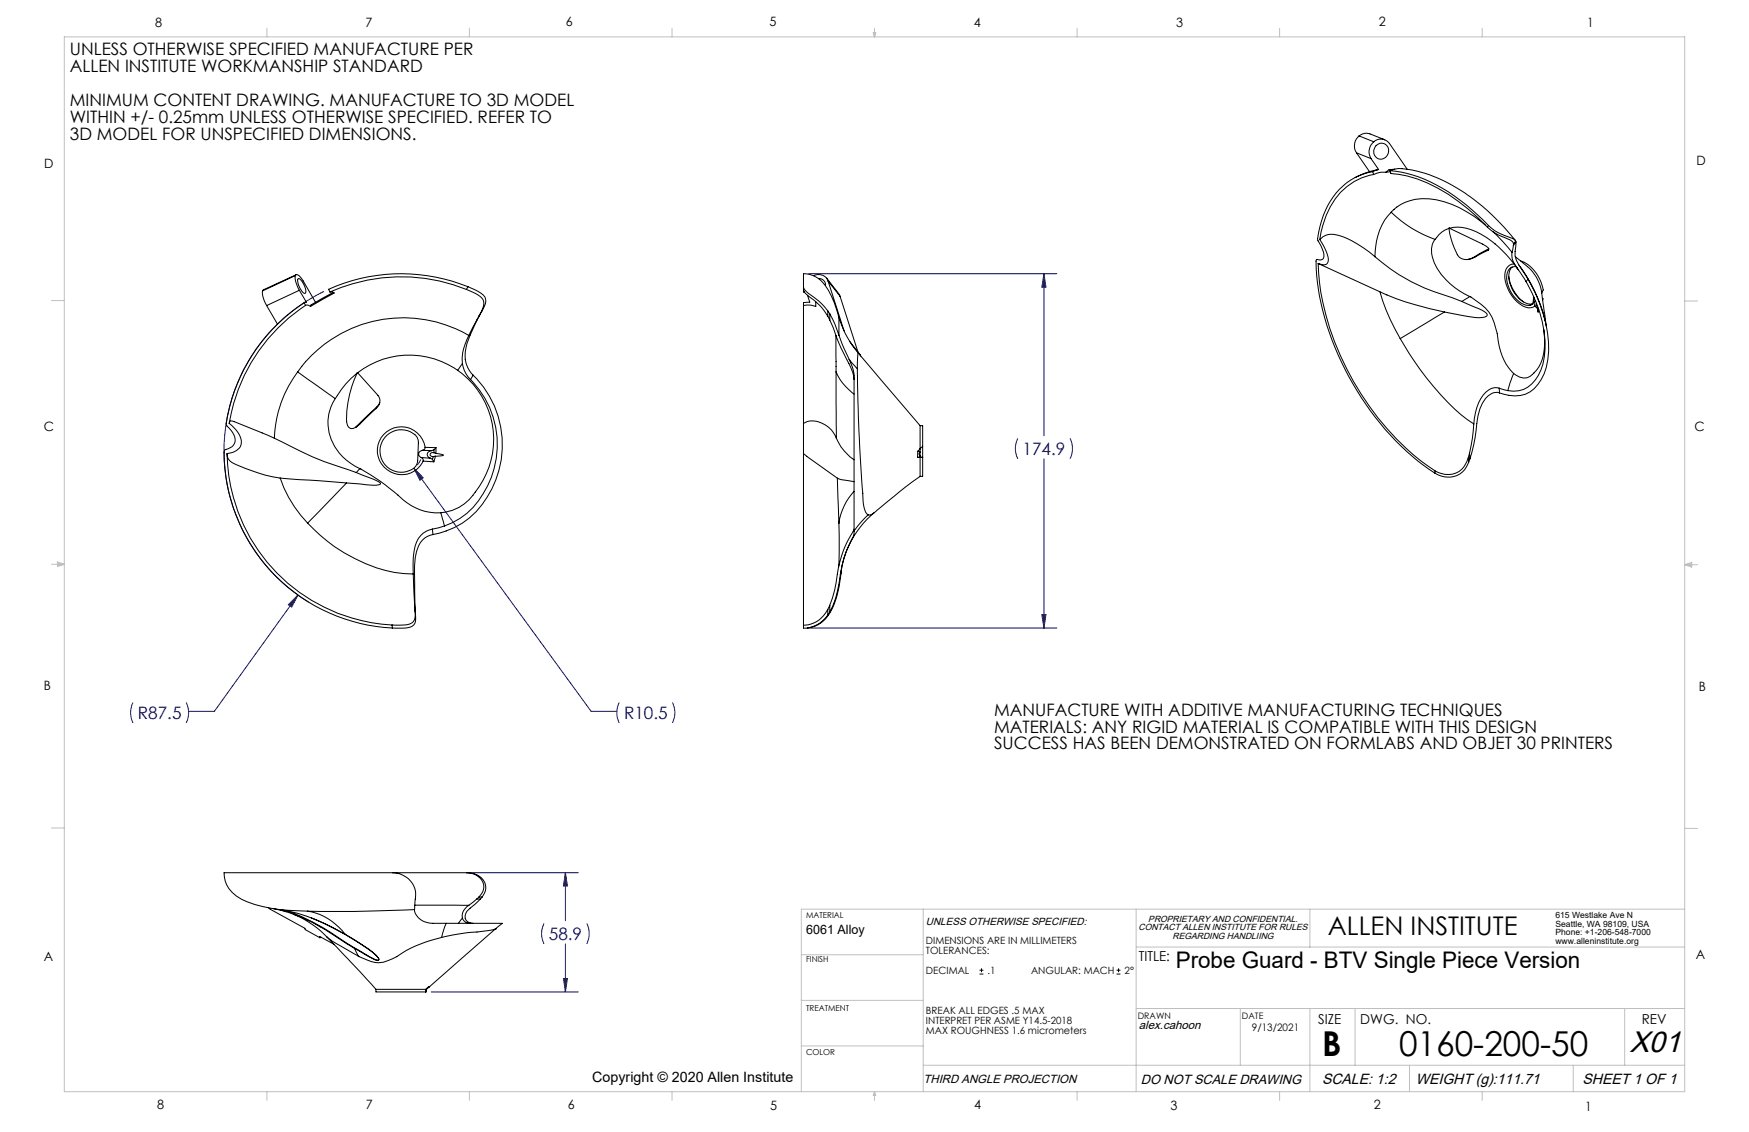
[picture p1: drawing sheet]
<svg xmlns="http://www.w3.org/2000/svg" width="432mm" height="279mm" viewBox="0 0 432 279" stroke-linecap="round" stroke-linejoin="round" font-family="sans-serif">
<path d="M241.8 239.5h1M242.3 239v1M275.7 239.5h.9M276.2 239v1M241.8 240.4h1M275.7 240.4h.9" fill="none" stroke="#000" stroke-width=".25"/>
<g fill="none" stroke="#000080" stroke-width=".25">
<path d="M80 71.9a43.8 43.8 0 0 0-3.8 76.7M199.6 67.6h61.3M257.7 67.6v40M257.7 67.6l.5 3.3h-1zM102.2 115.6l2.3 2.3-.8 .6zM102.2 115.6l43.7 60h6.4M103.9 113.3l-.9 1.5M251.3 108.2l-.3 .6a5.6 5.6 0 0 0 .3 4.4M257.7 113.2v41.8M264.2 108.2a5.6 5.6 0 0 1 0 5M73.6 146.9l-1.6 2.9-.8-.5zM73.6 146.9l-20.7 28.7h-6.3"/>
<path d="M199.6 155h61.3M257.2 151.7h1l-.5 3.3zM32.8 173.4l-.3 1-.3 1.4 .3 1.6 .3 1M46 173.4l.4 1 .2 1.4-.2 1.6-.4 1M152.9 173.4a5.6 5.6 0 0 0 0 5M166 173.4l.4 1a5.5 5.5 0 0 1-.4 4M116.4 215.4h26.4M139.6 215.4v11.9M139.6 215.4l.5 3.3h-1zM134.3 227.9l-.4 1a5.6 5.6 0 0 0 .4 4.1M139.6 233v11.8M144.9 227.9l.2 .7a5.8 5.8 0 0 1-.2 4.4"/>
<path d="M106.5 244.8h36.3M139.1 241.5h1l-.5 3.3z"/>
</g>
<g fill="none" stroke="#c0c0c0" stroke-width=".25">
<path d="M15.9 9.1h400v260.4h-400zM65.9 6.9v2.2M115.9 6.9v2.2M165.9 6.9v2.2M215.6 8h.6l-.3 1.1zM215.7 8l.2 1.1M215.9 6.9v2.2M216 8l-.1 1.1M265.9 6.9v2.2M315.9 6.9v2.2M365.9 6.9v2.2M12.7 74.2h3.2"/>
<path d="M415.9 74.3h3.2M12.7 139.3h3.2M14.2 139.1l1.7 .2M14.2 138.7l1.7 .6-1.7 .5zM15.9 139.3l-1.7 .3M415.9 139.4h3.2M415.9 139.4l1.8-.6v1.2zM415.9 139.4l1.8 .3M417.7 139.2l-1.8 .2M12.7 204.4h3.2M415.9 204.5h3.2M197.8 235.7h30.1"/>
<path d="M227.9 224.4v45.1M280.5 224.4v45.1M280.5 233.8h135.4M323.4 224.4v9.4M415.9 224.4h-218.1v45.1M197.8 246.9h30.1M197.8 258.2h30.1M280.5 248.9h135.4M306.2 248.9v14M323.4 248.9v20.6M334.5 248.9v14M401.1 248.9v14"/>
<path d="M65.9 269.5v2.1M115.9 269.5v2.1M165.9 269.5v2.1M215.9 269.5v2.1M215.9 269.5l.3 .8h-.6zM227.9 262.9h188M265.9 269.5v2.1M315.9 269.5v2.1M348 262.9v6.6M365.9 269.5v2.1M388.4 262.9v6.6"/>
</g>
<path d="M73.6 146.9l-2.4 2.4 .8 .5zM102.2 115.6l1.5 2.9 .8-.6zM257.7 67.6l.5 3.3h-1zM257.2 151.7h1l-.5 3.3zM139.6 215.4l.5 3.3h-1zM139.1 241.5h1l-.5 3.3z" fill="#000080"/>
<g fill="none" stroke="#000" stroke-width=".25">
<path d="M334.9 37.7l3.6 1.5M334.9 37.7l3.2 4.7M335.5 33.5a3.2 3.2 0 0 0-.6 4.2M335.5 33.5l.5-.2a2.6 2.6 0 0 1 2.2-.2l3.7 1.4M335.5 33.5l3.7 1.5M338.5 39.2l1.9 2.6M339.2 35a2.62 2.62 0 0 1 3.8 .4l4.4 6.4M339.2 35a3.2 3.2 0 0 0-.7 4.2M339.7 35.9a1.85 1.85 0 0 1 2.7 0 1.85 1.85 0 0 1 0 2.6 1.86 1.86 0 0 1-2.8 .2 1.86 1.86 0 0 1 .1-2.8zM325.8 59.1a4.2 4.2 0 0 1 4.7-1 24.6 24.6 0 0 1 8.9 5.3M325.8 59.1a8.6 8.6 0 0 1 2.1 5.5l-.3 .5-.5 .2-1.7-.3M338.9 42.4a16.3 16.3 0 0 0-12.7 12.2l-.7 2.8-.2 1.9a5.9 5.9 0 0 1 1.4 4.5l-.7 .4-1-.1a54.2 54.2 0 0 0 5.4 23.5 68.9 68.9 0 0 0 22.5 28.3l1.4 .9"/>
<path d="M338.9 42.4l.2 .7M339.1 43.1a15.5 15.5 0 0 0-11.7 10.1l-.8 2.4-.8 3.5M340.4 41.8l-3.3 .9-2.5 1.1M340.4 41.8l-1.5 .6M342.2 42.5h-1.3l-1.8 .6M343.2 42.1a10.6 10.6 0 0 1 6.9 .2 45.7 45.7 0 0 1 22.9 15.7l1.1 1.3M343.2 42.1l.2 .7a33.9 33.9 0 0 1 19.1 8.8l4.7 4.5M343.2 42.1a35.6 35.6 0 0 1 20.1 9.6l4.2 4M343.3 42.4l-1.1 .1M343.5 52.4a10.6 10.6 0 0 1 9.3-3.3 25.5 25.5 0 0 1 13.8 6.4M343.5 52.4a15.1 15.1 0 0 0-4.1 11M343.5 52.4a29.4 29.4 0 0 0 10.8 6.7"/>
<path d="M344.3 41.8l-1.4 .1-.7 .6M354.3 59.1a5.4 5.4 0 0 0-.2 5.7 17.8 17.8 0 0 0 8.8 8.4M357.8 56.4a6.3 6.3 0 0 0-3.5 2.7M357.8 56.4a16.3 16.3 0 0 0 2.5 7.1 3.5 3.5 0 0 0 4.1-.2M357.9 56.3a11.3 11.3 0 0 1 9.1 2.3 29.9 29.9 0 0 1 7.5 7.5M357.9 56.3l8.1 4 1.5 .9 .1 .4-.3 .2M357.9 56.3l-.1 .1M367.2 56.1a20.3 20.3 0 0 0 5.9 3.3l.5 .4 .1 .5M367.5 55.7a16.1 16.1 0 0 0 6.2 3.3l.5 .5M367.5 55.7l-.3 .4M368.7 57.2l4.6 5.1M374.2 59.5l.1 .2"/>
<path d="M374.2 59.5l-.5 .8M374.3 59.7v.5a6.3 6.3 0 0 0 1.2 5.9l1.7 2.8M374.3 59.7l-.7 .9M64.8 71.8a5.3 5.3 0 0 0 1 3.6M65.8 75.4l2.7 4.6M72.9 68l.4-.2 1 .8 3.6 6M72.9 68a5.3 5.3 0 0 0 1 3.6M72.9 68l-8.1 3.8M73.1 67.8l-8.1 3.7-.2 .3M73.7 68.8a3.7 3.7 0 0 1 1.7 3.6 1.98 1.98 0 0 1-1.5-1.7l-.4-1.4zM73.9 71.6l1.7 3-.5 .1M73.9 71.6l-8.1 3.8"/>
<path d="M75.1 74.7a43.6 43.6 0 0 0-19.3 30.1 7.2 7.2 0 0 1 2.3 3.9 2.64 2.64 0 0 1-2.5 2.3l-.2 .4a43.7 43.7 0 0 0 41.5 43.6M75.1 74.7l.3 .7M75.4 75.4a43.2 43.2 0 0 0-18.8 29.1M75.4 75.4l.7-.1 .6 .3M81.5 72.1h.7l.3 .2-5.8 3.3M82.3 72.2l-5.5 3-.1 .4M115.1 71.4l2.9 1.4a2.54 2.54 0 0 1 .9 4l-.6 1.2M115.1 71.4a43.1 43.1 0 0 0-33.6 .7M115.5 70.8a43.8 43.8 0 0 0-34.4 .6l.4 .7M115.5 70.8l1.8 .7a4.5 4.5 0 0 1 2.6 2.3 3.9 3.9 0 0 1-.9 2.9l-.7 1.3M115.5 70.8l-.4 .6M118.3 78l-2.6 4.8"/>
<path d="M118.6 77.5l-.7 1.2a28.1 28.1 0 0 0-3 8.2 6.7 6.7 0 0 0 1.9 5.7M198.4 70.8v-3.2a6.6 6.6 0 0 1 6.1 4.1 26.2 26.2 0 0 1 2.6 6.5M198.4 70.8a4.7 4.7 0 0 0 2.5 2.5l1.9 1.7 1.6 1.7M198.4 71.4a4.2 4.2 0 0 0 2.4 2.5l2.2 2.2 1.4 1.9M198.4 75.4v29.1M198.4 70.8v1.3h.2M199.4 72.9l.5 1.7-1.5 .1v.7M200.9 68a2.57 2.57 0 0 1 3.5 1.4M201.4 74.5v1.1l-1.2-.3-1.8 .1M202.1 68.8a1.58 1.58 0 0 1 1.7 1.7M204.1 68.7l3.3 4.4M204.4 76.7l.5 .8"/>
<path d="M204.4 78l.5 1M204.4 76.7v1.3M204.4 69.4l4 12.3M204.4 69.4l3 3.7M204.9 77.5l1.2 2.5 1 2.7M204.9 79l.8 1.9a52.8 52.8 0 0 0 4.3 9.7l.6 1.6 .3 1.5M204.9 77.5v1.5M207.1 78.2a22.7 22.7 0 0 0 4.8 9M207.1 78.2v4.5M207.4 73.1l4.4 13.8M325.4 65a64.7 64.7 0 0 0 12.7 35.3 59.8 59.8 0 0 0 16.1 15.9M325.4 65l.2 .1"/>
<path d="M325.5 65.1l16.9 7.7M339.4 63.4a47.3 47.3 0 0 0 19.2 10.1l2.3 .9M340.7 72a47.5 47.5 0 0 0 5 11.6M342.4 72.8l.2 .1a70.1 70.1 0 0 0 14 4.1M356.6 77l-10.9 6.6M360.9 74.4l5 2.2a1.7 1.7 0 0 1 1.3 1.1l-.2 .4a4.3 4.3 0 0 1-2.7 .3l-7.7-1.4M362.9 73.2l.3 .1a14.6 14.6 0 0 1 5.1 5 27.2 27.2 0 0 1 1.8 7.2 12.3 12.3 0 0 0 3.6 6.7M362.9 73.2l-2 1.2M364 63.4l-1.8 .7M364.4 63.3l-.4 .1M367.3 61.8l-2.9 1.5M367.5 61.6l-.2 .2"/>
<path d="M367.6 61.4l-3.6 2M372.5 68.3a9.6 9.6 0 0 0 3.6 6.2M373.3 62.3l-.1 .5a4.7 4.7 0 0 0 1.2 3.2M373.3 65.9a4.4 4.4 0 0 0-.1 5.1 6.3 6.3 0 0 0 4.7 4.1l.4-.1M373.6 60.6l-.3 1.7M373.7 60.3l-.1 .3M373.8 65.2a2.35 2.35 0 0 0-2.3 2.6 9 9 0 0 0 5.2 8 2.33 2.33 0 0 0 2.3-.3M374.1 63.3l1.1 .9a11.8 11.8 0 0 1 5.6 9.7l1 6.6M374.3 65.8a2.07 2.07 0 0 0-2.3 2.5 7.6 7.6 0 0 0 4.9 7.1l.9-.1M374.4 66l2.4 3.5M374.4 66l.1 .1M374.5 66.1l.4 .5"/>
<path d="M375.3 65.8a37.6 37.6 0 0 1 6.2 13.4M375.5 64.4a9.2 9.2 0 0 1 5.5 7.2l-.4 .8M376.8 69.5a30.8 30.8 0 0 1 4.5 18.5 10 10 0 0 1-5.2 8.1l-2.5 .5-1.3-.2M377.2 68.9a34.9 34.9 0 0 1 5.1 17.8 12.4 12.4 0 0 1-4.5 10 8.6 8.6 0 0 1-7.6 .3M377.2 68.9l-.4 .6M378.2 75.1l-.4 .2M378.6 73.1v1.1a1.1 1.1 0 0 1-.8 1.1M378.7 73.4v1.4M379.1 74.4h-.2a.9 .9 0 0 0 .4 1.4l.3 .5M379.3 74.9l-.1 .2 .4 .6M379.6 76.3l.1 .7M379.7 76.4v.6"/>
<path d="M379.7 76l-.1 .3M379.9 76.4l-.2 .6M380.8 73.7l.1 .1M380.9 73.8h-.1M380.9 73.8v.2M73.5 91.8a28.8 28.8 0 0 0-5.8 16.4M73.5 91.8l9.3 6.6M82.8 98.4a11.5 11.5 0 0 0 3.8 16l2.3 1.3M88.2 92.1a22.1 22.1 0 0 0-5.4 6.3M88.2 92.1a26.3 26.3 0 0 0-2.6 12.1 1.47 1.47 0 0 0 1.3 1.6 3.5 3.5 0 0 0 2.1-1.3M88.3 92l5 5.6a2.3 2.3 0 0 1-.5 3.3M88.3 92l-.1 .1"/>
<path d="M93.8 99.4l-.8 1.1M113 91.4a20.9 20.9 0 0 1 1.7 33 10.6 10.6 0 0 1-5.9 2.1M113 91.4a20.9 20.9 0 0 0-24.7 .6M114.2 89.7l-1.2 1.7M114.2 89.7a6.9 6.9 0 0 0 2 4M115.7 82.8a32.1 32.1 0 0 0-42.2 9M115.7 82.8l-.4 1.1a11.6 11.6 0 0 0-1.1 5.8M116.2 93.7a22.8 22.8 0 0 1-.9 33l-3.6 2.3-2 .8M116.8 92.6a24 24 0 0 1-2.6 36.5 21.3 21.3 0 0 1-7.3 2.8M116.8 92.6l-.6 1.1M206.4 82.9v8.9M206.4 91.8l.1 16.4"/>
<path d="M206.4 91.8a12.8 12.8 0 0 0 4.5 5.5M207.1 82.7l2.6 6M209.7 88.7l.8 2 .4 1.9v38.5M209.7 88.7l2 2.3M209.8 84.3l2.7 3.6M211.7 91a435.8 435.8 0 0 0 1.6 34 2.55 2.55 0 0 0 1 2.1M211.9 87.2l15.3 17.9M211.9 87.2l-.2 3.8M345.7 83.6a70.2 70.2 0 0 0 16.6 20l1.6 1M370.1 95.8l2.2 .6M370.1 95.8l-.2-.1a3.7 3.7 0 0 0-3.8 1.8 13.2 13.2 0 0 0-2.2 7.1M370.1 95.8l.1 1.2"/>
<path d="M370.2 97a3.1 3.1 0 0 0-3.5 1.4 13.1 13.1 0 0 0-2.3 7.9l-.6 3.6-.9 3.3M373.7 92.2l-1.4 4.2M381.1 81.3a15.1 15.1 0 0 1-1.2 9.3l-1.2 1.4a3.1 3.1 0 0 1-5 .2M56.1 112a43 43 0 0 0 40.7 42.3M56.1 112a2.68 2.68 0 0 0 2.1 2.7l3.9 1.5a29.7 29.7 0 0 0 7.1 1.8M56.6 104.5a6.6 6.6 0 0 1 3 4.8 3.4 3.4 0 0 1-3.5 2.7M56.6 104.5l.3-.6 .6 .1 10.2 4.2M67.7 108.2l2.1 .9a91.6 91.6 0 0 0 18.1 7.5M69.2 118a29.3 29.3 0 0 0 6.8 11.1M69.2 118l16.3 1.2M85.5 119.2l-9.5 9.9M87.9 116.6l5.1 2 .9 .6v.2l-.2 .2a6.7 6.7 0 0 1-3.2 .1l-5-.5"/>
<path d="M87.9 105.3l-.1 .2M88.9 115.7l-1 .9M88.9 115.7a57.8 57.8 0 0 1 11.6 8.4 12.3 12.3 0 0 0 8.3 2.4M89 104.5l-1.1 .8M92.8 100.9l-3.8 3.6M93 100.5l-5.1 4.8M93 100.5l-.2 .4M95.5 107.5a5 5 0 0 1 7.6 .7l.2 .8-.2 4.7a3 3 0 0 1-2.9 2.8 5.3 5.3 0 0 1-5.8-2.8 5.3 5.3 0 0 1 1.1-6.2zM104 112.9l.4 .4 .1 .5M104 112.9l2.3 .2M104.2 111.2a.9 .9 0 0 0-.8 .7 .9 .9 0 0 0 .6 1M104.2 111.2h2.3"/>
<path d="M104.5 113.8l2.6 .2M105 110.4a5.9 5.9 0 0 0-7.6-4.8 5.9 5.9 0 0 0-3.7 8.1 5.9 5.9 0 0 0 8.6 2.6 5.6 5.6 0 0 0 2.2-2.5M105 110.4l2.6 .1M105 110.4l-.2 .5-.6 .3M106.3 113.1l.5 .3M106.5 111.2a.95 .95 0 0 0-1 .8 .95 .95 0 0 0 .8 1.1M106.8 113.4l.3 .6M107 112.7l-.2 .7M107.1 111.7l.5 .2M107.1 111.7a.54 .54 0 0 0-.8 .2 .54 .54 0 0 0 .3 .7l.4 .1M107.1 111l-.6 .2M107.1 111v.7"/>
<path d="M107.5 112.6l-.4 1.4M107.5 112.6l-.5 .1M107.6 111.9l1.9 .5-2 .2M107.6 110.5v1.4M107.6 110.5l-.5 .5M198.4 104.5a5.8 5.8 0 0 1 7.4 2.3l.7 1.4M198.4 112v42.3M198.4 104.5v7.5M198.4 112l.8 .6M199.2 112.6l7.6 5.5M206.5 108.2a11.6 11.6 0 0 0 4.4 5.3M206.7 118l.4 11.1"/>
<path d="M206.8 118l.9 .4 3.2 .5M226.7 111.4l.5 .1M227.2 117.6l-3.7 2.6-7.6 6.3M227.2 105.1v5.7M227.2 112.9v4.7M227.2 105.1h.6v5M227.2 111.6l-.3 .4 .3 .5M227.2 112.5v.3M227.2 111.5v.1M227.2 110.7v.8M227.2 111.6v.9M227.2 110.8l-.6 .6-.1 1.5h.7"/>
<path d="M227.2 112.9h.6M227.2 112.8l-.7 .1M227.8 112.9v4.7h-.6M227.8 110.1l-.6 .7M227.8 110.1v2.8M227.8 112.9h.1M354.2 116.2l.1 .6M362.5 112.9a5.3 5.3 0 0 1-8.3 3.3M362.5 112.9l.1 1.2M362.6 114.1a5.4 5.4 0 0 1-8.3 2.7M362.8 111.9l-.3 1M362.8 111.9l.1 1.3"/>
<path d="M362.9 113.2l-.3 .9M363.9 104.6l-.4 3.6-.7 3.7M76 129.1a39.3 39.3 0 0 0 23.7 12.5l2.3 .1M106.8 130.6a5.5 5.5 0 0 0-4.5 5.2l-.3 2.9v3M106.8 130.6l.1 1.3M106.9 131.9a5 5 0 0 0-4.1 4.2 26.2 26.2 0 0 0-.4 7.7l.1 7.3M108.8 126.5l.9 3.3M109.7 129.8l-2.9 .8M207.1 129.1l-.1 10.8M210.9 131.1l-.1 1a30 30 0 0 0-3.3 9.7M210.9 130.6l-.1 .3a27.3 27.3 0 0 0-4.4 12.8l-.9 3.9-.6 1.8M210.9 121.2a14.8 14.8 0 0 0-3.8 7.9"/>
<path d="M214.3 127.1l-1.8 1.9-1.6 2.1M215.9 126.5a22.6 22.6 0 0 0-8.1 14.1M215.9 126.5l-.8 .5-.8 .1M96.8 154.3l.1 .7M102 141.7l.5 8.7M102.5 150.4v.8a2.44 2.44 0 0 1-2.8 3.1h-2.9M102.5 150.4l.1 1.4a2.65 2.65 0 0 1-.8 2.7l-1.6 .5h-3.3M204.4 151.8a6.9 6.9 0 0 1-6 3.2v-.7M204.4 150.4a6.6 6.6 0 0 1-6 3.9M204.4 150.4v1.4M204.9 151.1l-.5 .7M204.9 149.4v1.7"/>
<path d="M204.9 149.4l-.5 1M207.5 141.8a27.3 27.3 0 0 1-2.6 9.3M207.8 140.6a25 25 0 0 1-3.2 11.1 7.1 7.1 0 0 1-5.3 3.3M207.8 140.6l-.3 1.2M207.8 140.6h.1M96.9 215.4h18.2M115.1 215.4a3.8 3.8 0 0 1 4.3 4.1l-.5 1.1-.6 .8M115.1 215.4a4 4 0 0 1 4.7 4.5l-.8 1.5M66.3 224l9 5.1 .1 .3 3.6 2.1M67.6 224.3a43.2 43.2 0 0 1 16.1 7.4l3.8 2.4M69 224.5a24.7 24.7 0 0 1-10.7-3.3 6.6 6.6 0 0 1-2.9-5.8h37.5a20.9 20.9 0 0 1 5.7 .3 5.6 5.6 0 0 1 3.8 6.9l-.1 1.9M69 224.5l6.9 .4"/>
<path d="M69 224.5a32.8 32.8 0 0 1 7.9 2.1M70.1 224.9l.6 .1M70.9 224.8a58.3 58.3 0 0 1 14.6 7.9l2 1.3M72.5 225.7a25.7 25.7 0 0 1 9.9 7.4l10.4 11.1M75.9 224.9a14.4 14.4 0 0 1 9.3 5.7M76.9 226.6l4.8 2.1M76.9 226.6l4.7 2.1 3.6 1.9M79 231.5l-.1-.4 3.6 2M79.3 231.4l-.3 .1M80.8 231.3l1.3 1 6.3 3.6M81.6 228.7l3.6 1.9M85.2 230.6l2 1.2a25.4 25.4 0 0 1 6.1 4.5l.3 .4-.1 .3-.9-.1-5.1-2.8"/>
<path d="M85.2 230.6l6.1 3.9 1.5 1.3 .7 1.1-.2 .1-.7-.1-5.1-2.9M85.2 230.6h.1M87.5 234.1l.9 1.8M87.5 234v.1M102.3 224.5l-14.8 .5-11.6-.1M102.3 224.5a4.2 4.2 0 0 0 4.6 3.4h3.2M102.4 223.4h13.3M109 231.4a32 32 0 0 0-11 4.7 7.4 7.4 0 0 1-6.3 1.2l-3.3-1.4M110.1 227.9l-1.1 3.5M110.1 227.9h13.9M114.2 226.6a1.87 1.87 0 0 0 2 1.3M114.2 226.6l-1 1.3"/>
<path d="M115.7 223.4l-.4 .4a2.96 2.96 0 0 0-1.1 2.8M117.7 221.9l-2 1.5M117.7 221.9h.9M118.3 221.4l-.6 .5M118.3 221.4h.7M118.6 221.9l-2.5 2.3a1.96 1.96 0 0 0-1.3 1.7 1.96 1.96 0 0 0 1.1 1.8l.9 .2M119 221.4l-.4 .5M122.3 229.3l-16.4 14.3M122.3 229.3h.1M122.3 229.3l-4.5 .7a37.5 37.5 0 0 0-8.8 1.4M124 227.9l-1.7 1.4M92.8 244.2h12.3"/>
<path d="M92.8 244.2v.6h12.3M105.1 244.2v.6M105.9 243.6l-.6 .6-.2 .6M105.9 243.6h-.1l-.7 .6"/>
</g>
<g font-size="8.5">
<text x="326.4" y="260.6">B</text>
<text x="345.4" y="260.6">0160-200-50</text>
</g>
<text font-size="7.3" x="402.4" y="259.8">X01</text>
<text font-size="6.3" x="327.8" y="230.9">ALLEN INSTITUTE</text>
<text font-size="5.6" x="290.3" y="238.9">Probe Guard - BTV Single Piece Version</text>
<g font-size="4.2">
<text x="17.2" y="13.6">UNLESS OTHERWISE SPECIFIED MANUFACTURE PER</text>
<text x="17.2" y="17.8">ALLEN INSTITUTE WORKMANSHIP STANDARD</text>
<text x="17.2" y="26.2">MINIMUM CONTENT DRAWING. MANUFACTURE TO 3D MODEL</text>
<text x="17.2" y="30.3">WITHIN +/- 0.25mm UNLESS OTHERWISE SPECIFIED. REFER TO</text>
<text x="17.2" y="34.5">3D MODEL FOR UNSPECIFIED DIMENSIONS.</text>
<text x="245.4" y="176.6">MANUFACTURE WITH ADDITIVE MANUFACTURING TECHNIQUES</text>
<text x="245.4" y="180.8">MATERIALS: ANY RIGID MATERIAL IS COMPATIBLE WITH THIS DESIGN</text>
<text x="245.4" y="185">SUCCESS HAS BEEN DEMONSTRATED ON FORMLABS AND OBJET 30 PRINTERS</text>
</g>
<g font-size="4.2" fill="#000080">
<text x="252.5" y="112.3">174.9</text>
<text x="34" y="177.5">R87.5</text>
<text x="154.1" y="177.5">R10.5</text>
<text x="135.5" y="232">58.9</text>
</g>
<g font-size="3.7">
<text x="326.4" y="267.5">SCALE: 1:2</text>
<text x="349.6" y="267.5">WEIGHT (g):111.71</text>
<text x="390.7" y="267.5">SHEET 1 OF 1</text>
</g>
<text font-size="3.5" x="146.2" y="267.1">Copyright © 2020 Allen Institute</text>
<g font-size="3.4">
<text x="281.1" y="237.1">TITLE:</text>
<text x="325.5" y="252.8">SIZE</text>
<text x="335.8" y="252.8">DWG. NO.</text>
<text x="405.3" y="252.8">REV</text>
</g>
<text font-size="3.3" x="281.7" y="267.5">DO NOT SCALE DRAWING</text>
<g font-size="3.2">
<text x="38.3" y="6.7">8</text>
<text x="90.2" y="6.7">7</text>
<text x="139.7" y="6.5">6</text>
<text x="190" y="6.5">5</text>
<text x="240.4" y="6.5">4</text>
<text x="290.4" y="6.7">3</text>
<text x="340.4" y="6.5">2</text>
<text x="391.9" y="6.7">1</text>
<text x="10.9" y="41.6">D</text>
<text x="418.9" y="40.7">D</text>
<text x="10.9" y="106.3">C</text>
<text x="418.4" y="106.4">C</text>
<text x="10.8" y="170.2">B</text>
<text x="419.4" y="170.6">B</text>
<text x="199" y="230.5">6061 Alloy</text>
<text x="10.8" y="237.2">A</text>
<text x="418.6" y="236.8">A</text>
<text x="38.8" y="273.8">8</text>
<text x="90.4" y="273.8">7</text>
<text x="140.2" y="273.8">6</text>
<text x="190.1" y="273.9">5</text>
<text x="240.5" y="273.8">4</text>
<text x="289" y="273.9">3</text>
<text x="339.1" y="273.8">2</text>
<text x="391.4" y="274.1">1</text>
</g>
<g font-size="2.9">
<text x="281.2" y="254.1">alex.cahoon</text>
<text x="228" y="267.2">THIRD ANGLE PROJECTION</text>
</g>
<text font-size="2.6" x="228.6" y="228.3">UNLESS OTHERWISE SPECIFIED:</text>
<g font-size="2.5">
<text x="228.6" y="233">DIMENSIONS ARE IN MILLIMETERS</text>
<text x="228.6" y="235.5">TOLERANCES:</text>
<text x="228.6" y="240.4">DECIMAL</text>
<text x="243.8" y="240.4">.1</text>
<text x="254.5" y="240.4">ANGULAR: MACH</text>
<text x="277.6" y="240.4">2°</text>
<text x="228.6" y="250.3">BREAK ALL EDGES .5 MAX</text>
<text x="228.6" y="252.7">INTERPRET PER ASME Y14.5-2018</text>
<text x="228.6" y="255.2">MAX ROUGHNESS 1.6 micrometers</text>
<text x="309.1" y="254.6">9/13/2021</text>
</g>
<g font-size="2.2">
<text x="283.5" y="227.5">PROPRIETARY AND CONFIDENTIAL.</text>
<text x="281.1" y="229.6">CONTACT ALLEN INSTITUTE FOR RULES</text>
<text x="289.5" y="231.7">REGARDING HANDLIING</text>
<text x="280.9" y="251.4">DRAWN</text>
<text x="306.6" y="251.4">DATE</text>
</g>
<g font-size="2.1">
<text x="384" y="226.7">615 Westlake Ave N</text>
<text x="384" y="228.8">Seattle, WA 98109, USA</text>
<text x="384" y="230.9">Phone: +1-206-548-7000</text>
<text x="384" y="233">www.alleninstitute.org</text>
</g>
<g font-size="2">
<text x="199" y="226.5">MATERIAL</text>
<text x="199" y="237.5">FINISH</text>
<text x="199" y="249.5">TREATMENT</text>
<text x="199" y="260.5">COLOR</text>
</g>
</svg>
